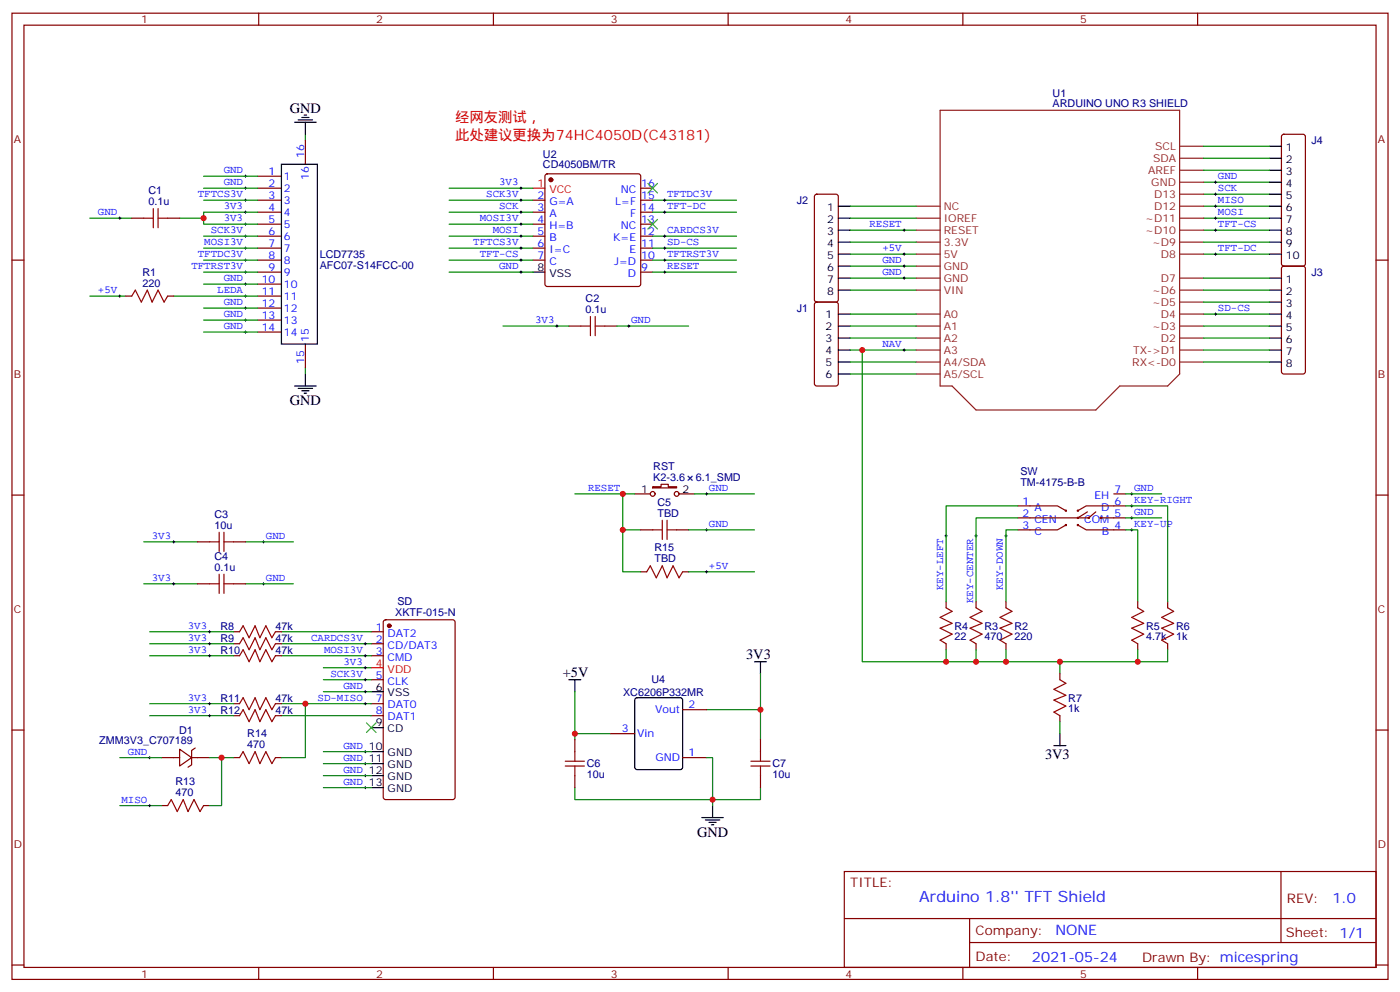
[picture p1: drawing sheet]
<svg xmlns="http://www.w3.org/2000/svg" width="412mm" height="292mm" viewBox="0 0 412 292" stroke-linecap="round" stroke-linejoin="round" font-family="sans-serif">
<g fill="none" stroke="#870000" stroke-width=".35">
<path d="M3.5 3.9h405.4v284.3h-405.4zM7.1 7.4h398.2v277.3h-398.2zM76.2 3.9v3.5M145.3 3.9v3.5M214.5 3.9v3.5M283.6 3.9v3.5M352.8 3.9v3.5M377.7 39.7l.5-.2h5.6l.5 .2 .2 .5v37.4l-.2 .5-.5 .2h-5.6l-.5-.2-.2-.5v-37.4zM75.8 55.4h7.1M75.8 58.9h7.1M75.8 51.9h7.1M90 41.3v7"/>
<path d="M157 58.9h3.5M160.7 51.4l.5-.2h26.8l.5 .2 .2 .5v31.7l-.2 .5-.5 .2h-26.8l-.5-.2-.2-.5v-31.7zM188.7 55.4h3.6M188.7 58.9h3.6M240.1 57.4l.5-.2h5.6l.5 .2 .2 .5v30.3l-.2 .5-.5 .2h-5.6l-.5-.2-.2-.5v-30.3zM3.5 76.6h3.6M38.8 64.2h3.5M49.4 64.2h3.5M75.8 76.6h7.1M75.8 62.4h7.1M75.8 66h7.1M75.8 69.5h7.1"/>
<path d="M75.8 73h7.1M157 76.6h3.5M157 62.4h3.5M157 66h3.5M157 69.5h3.5M157 73h3.5M188.7 76.6h3.6M188.7 62.4h3.6M188.7 66h3.6M188.7 69.5h3.6M188.7 73h3.6M377.7 78.5l.5-.2h5.6l.5 .2 .2 .5v30.4l-.2 .5-.5 .2h-5.6l-.5-.3-.2-.4v-30.4z"/>
<path d="M405.3 76.6h3.6M37 87.1h1.8M49.4 87.1h1.8M75.8 80.1h7.1M75.8 83.6h7.1M75.8 87.1h7.1M75.8 90.7h7.1M75.8 94.2h7.1M75.8 97.7h7.1M167.6 96h3.5M178.2 96h3.5M188.7 80.1h3.6"/>
<path d="M240.1 89.1l.5-.2h5.6l.7 .4v23.6l-.4 .6-5.9 .1-.7-.5v-23.5zM90 101.2v7.1M3.5 145.7h3.6M58.2 159.5h3.5M68.8 159.5h3.5M187 145.3h4.6M188.7 155.9h3.6M192.3 143.2h2.4v-.7h2.1v.7h2.5v.4h-7zM199.3 155.9h3.5M200 145.3h4.6M299.9 148.9h11.6l2.5 1.4M314 154.5l-2.5 1.4h-11.6"/>
<path d="M317.5 154.5l2.5 1.4h11.6M320.3 150.6l-2.8 1.8M322.8 150.6l-2.1 1.8h-20.8M324.2 152.4h7.4M328.1 145.3h3.5M331.6 148.9h-11.6l-2.5 1.4M405.3 145.7h3.6M58.2 171.8h3.5M68.8 171.8h3.5M188.7 168.3h1.8M201.1 168.3h1.7M278.7 177.1v1.8"/>
<path d="M287.5 177.1v1.8M296.3 177.1v1.8M335.1 177.1v1.8M344 177.1v1.8M68.8 185.9h1.8M68.8 189.4h1.8M68.8 193h1.8M81.1 185.9h1.8M81.1 189.4h1.8M81.1 193h1.8M109.4 185.9h3.5M109.4 189.4h3.5"/>
<path d="M109.4 193h3.5M113.1 182.6l.5-.2h19.7l.7 .4 .1 51.8-.5 .6-20 .1-.7-.5v-51.7zM278.7 189.4v1.8M287.5 189.4v1.8M296.3 189.4v1.8M312.2 198.3v1.7M335.1 189.4v1.8M344 189.4v1.8M3.5 214.8h3.6M68.8 207.1h1.8M68.8 210.6h1.8M81.1 207.1h1.8"/>
<path d="M81.1 210.6h1.8M109.4 200h3.5M109.4 207.1h3.5M109.4 210.6h3.5M169.3 217.7v3.5M179.9 215.9h7.1M201.1 208.8h7M224 217.7v3.5M312.2 210.6v1.8M405.3 214.8h3.6M47.6 223h5.3M47.6 237.1h1.8"/>
<path d="M52.9 220.5l3.5 2.5-3.5 2.4zM56.4 223h5.3M57.5 220.1l-1.1 .7v4.3l-1 .7M60 237.1h1.7M68.8 223h1.8M81.1 223h1.8M169.3 228.2v3.6M201.1 223h7M224 228.2v3.6M248.7 256.5h156.6v28.2h-156.6zM377.3 256.5v20.9M248.7 270.3h156.5"/>
<path d="M285.6 277.4h119.6M285.6 270.3v14.1M3.5 284h3.6M76.2 284.7v3.5M145.3 284.7v3.5M214.5 284.7v3.5M283.6 284.7v3.5M352.8 284.7v3.5M405.3 284h3.6"/>
<circle cx="192.3" cy="145.3" r=".71"/>
<circle cx="199.3" cy="145.3" r=".71"/>
<circle cx="314" cy="150.3" r=".18"/>
<circle cx="314" cy="154.5" r=".18"/>
<circle cx="317.5" cy="152.4" r=".18"/>
<circle cx="317.5" cy="150.3" r=".18"/>
<circle cx="317.5" cy="154.5" r=".18"/>
<circle cx="320.7" cy="152.4" r=".18"/>
<circle cx="324.2" cy="152.4" r=".18"/>
</g>
<g fill="none" stroke="#000" stroke-width=".35">
<path d="M86.8 36h6.3M87.8 35.3h4.3M88.9 34.6h2.1M89.6 33.9h.7M90 36v3.5M82.9 48.3h10.6v52.9h-10.6zM373.9 43h3.6M373.9 46.6h3.6M373.9 50.1h3.6M373.9 53.6h3.6M373.9 57.2h3.6M246.9 60.7h3.6"/>
<path d="M246.9 64.2h3.6M246.9 67.7h3.6M246.9 71.3h3.6M246.9 74.8h3.6M246.9 78.3h3.6M373.9 60.7h3.6M373.9 64.2h3.6M373.9 67.7h3.6M373.9 71.3h3.6M373.9 74.8h3.6M157 80.1h3.5M246.9 92.4h3.6"/>
<path d="M246.9 96h3.6M246.9 99.5h3.6M246.9 81.8h3.6M246.9 85.4h3.6M373.9 92.4h3.6M373.9 96h3.6M373.9 99.5h3.6M373.9 81.8h3.6M373.9 85.4h3.6M373.9 88.9h3.6M86.8 113.6h6.3M87.8 114.3h4.3"/>
<path d="M88.9 115h2.1M89.6 115.7h.7M90 110.1v3.5M246.9 103h3.6M246.9 106.5h3.6M246.9 110.1h3.6M373.9 103h3.6M373.9 106.5h3.6M222.2 194.7h3.6M224 194.7v3.6M109.4 203.6h3.5M109.4 214.1h3.5"/>
<path d="M167.6 200h3.5M169.3 200v3.6M187.2 205.5l.5-.2h12.7l.6 .4 .1 20.1-.5 .6-12.9 .1-.7-.5v-20zM310.4 219.4h3.6M312.2 215.9v3.5M109.4 221.2h3.5M109.4 224.7h3.5M109.4 228.2h3.5M109.4 231.8h3.5M209.9 237.1v3.5M206.7 240.6h6.4M207.8 241.3h4.2"/>
<path d="M208.8 242h2.2M209.5 242.7h.8"/>
</g>
<path d="M157 55.4h3.5M109.4 196.5h3.5" fill="none" stroke="#f00" stroke-width=".35"/>
<g fill="#870000" stroke="#870000" stroke-width=".35">
<circle cx="162.3" cy="52.9" r=".53"/>
<circle cx="114.7" cy="184.2" r=".53"/>
</g>
<g fill="none" stroke="#008700" stroke-width=".35">
<path d="M90 39.5v1.8M60 55.4h15.8M60 51.9h15.8M60 58.9h15.8M132.3 55.4h24.7M132.3 58.9h24.7M192.3 58.9h24.7M354.5 53.6h19.4M354.5 57.2h19.4M354.5 43h19.4M354.5 46.6h19.4M354.5 50.1h19.4"/>
<path d="M26.5 64.2h12.3M52.9 64.2h7.1M60 69.5h15.8M60 76.6h15.8M60 73h15.8M75.8 62.4h-15.8v3.6h15.8M132.3 62.4h24.7M132.3 76.6h24.7M132.3 73h24.7M132.3 66h24.7M132.3 69.5h24.7M192.3 62.4h24.7"/>
<path d="M192.3 76.6h24.7M192.3 73h24.7M192.3 69.5h24.7M250.5 64.2h19.4M250.5 67.7h19.4M250.5 74.8h19.4M250.5 78.3h19.4M250.5 60.7h19.4M250.5 71.3h19.4M354.5 64.2h19.4M354.5 67.7h19.4M354.5 74.8h19.4"/>
<path d="M354.5 60.7h19.4M354.5 71.3h19.4M26.5 87.1h10.5M51.2 87.1h24.6M60 83.6h15.8M60 90.7h15.8M60 97.7h15.8M60 94.2h15.8M60 80.1h15.8M132.3 80.1h24.7M148.2 96h19.4M181.7 96h21.1"/>
<path d="M192.3 80.1h24.7M250.5 81.8h19.4M250.5 85.4h19.4M250.5 92.4h19.4M250.5 96h19.4M250.5 99.5h19.4M354.5 81.8h19.4M354.5 85.4h19.4M354.5 92.4h19.4M354.5 96h19.4M354.5 99.5h19.4M354.5 88.9h19.4"/>
<path d="M90 108.3v1.8M250.5 103h19.4M250.5 106.5h19.4M250.5 110.1h19.4M254 103v91.7h24.7M354.5 103h19.4M354.5 106.5h19.4M42.3 159.5h15.9M72.3 159.5h14.1M169.3 145.3h17.7M183.4 145.3v10.6h5.3M183.4 155.9v12.4h5.3"/>
<path d="M202.8 155.9h19.4M204.6 145.3h17.6M299.9 155.9h-3.6v21.2M299.9 152.4h-12.4v24.7M299.9 148.9h-21.2v28.2M331.6 155.9h3.5v21.2M331.6 148.9h12.4v28.2M331.6 152.4h10.6M331.6 145.3h10.6M42.3 171.8h15.9M72.3 171.8h14.1M202.8 168.3h19.4"/>
<path d="M44.1 185.9h24.7M44.1 189.4h24.7M44.1 193h24.7M82.9 185.9h26.5M82.9 189.4h26.5M82.9 193h26.5M95.2 196.5h14.2M224 198.3v10.5M278.7 191.2v3.5h65.3v-3.5M287.5 191.2v3.5M296.3 191.2v3.5M312.2 194.7v3.6"/>
<path d="M335.1 191.2v3.5M44.1 210.6h24.7M44.1 207.1h24.7M82.9 210.6h26.5M82.9 207.1h26.5M90 207.1v15.9h-7.1M95.2 203.6h14.2M95.2 200h14.2M169.3 203.6v12.3M179.9 215.9h-10.6v1.8M208.1 208.8h15.9v8.9M312.2 212.4v3.5"/>
<path d="M35.3 223h12.3M35.3 237.1h12.3M61.7 223h7.1M65.3 223v14.1h-3.6M95.2 221.2h14.2M95.2 224.7h14.2M95.2 228.2h14.2M95.2 231.8h14.2M169.3 231.8v3.5h40.6M208.1 223h1.8v12.3M209.9 235.3v1.8M224 231.8v3.5h-14.1"/>
</g>
<g fill="none" stroke="#000" stroke-width=".29">
<path d="M72 58.9h.7M72 55.4h.7M72 51.9h.7M72.3 51.5v.7M72.3 55v.7M72.3 58.6v.7M153.1 58.9h.7M153.1 55.4h.7M153.5 55v.7M153.5 58.6v.7M195.4 58.9h.7M195.8 58.6v.7"/>
<path d="M357.7 53.6h.7M357.7 57.2h.7M358.1 53.3v.7M358.1 56.8v.7M34.9 64.2h.7M35.3 63.9v.7M72 76.6h.7M72 73h.7M72 69.5h.7M72 66h.7M72 62.4h.7M72.3 62.1v.7"/>
<path d="M72.3 65.6v.7M72.3 69.1v.7M72.3 72.7v.7M72.3 76.2v.7M72.3 79.7v.7M153.1 76.6h.7M153.1 73h.7M153.1 69.5h.7M153.1 66h.7M153.1 62.4h.7M153.5 62.1v.7M153.5 65.6v.7"/>
<path d="M153.5 69.1v.7M153.5 72.7v.7M153.5 76.2v.7M153.5 79.7v.7M195.4 76.6h.7M195.4 73h.7M195.4 69.5h.7M195.4 62.4h.7M195.8 62.1v.7M195.8 69.1v.7M195.8 72.7v.7M195.8 76.2v.7"/>
<path d="M195.8 79.7v.7M266 67.7h.7M266 74.8h.7M266 78.3h.7M266.3 67.4v.7M266.3 74.4v.7M266.3 78v.7M357.7 64.2h.7M357.7 67.7h.7M357.7 74.8h.7M357.7 60.7h.7M358.1 60.3v.7"/>
<path d="M358.1 63.9v.7M358.1 67.4v.7M358.1 74.4v.7M34.9 87.1h.7M35.3 86.8v.7M72 97.7h.7M72 94.2h.7M72 90.7h.7M72 87.1h.7M72 83.6h.7M72 80.1h.7M72.3 83.3v.7"/>
<path d="M72.3 86.8v.7M72.3 90.3v.7M72.3 93.8v.7M72.3 97.4v.7M153.1 80.1h.7M163.7 96h.7M164 95.6v.7M184.9 96h.7M185.2 95.6v.7M195.4 80.1h.7M266 81.8h.7M266.3 81.5v.7"/>
<path d="M357.7 92.4h.7M358.1 92.1v.7M266 103h.7M266.3 102.7v.7M50.8 159.5h.7M51.2 159.1v.7M77.3 159.5h.7M77.6 159.1v.7M183.1 145.3h.7M183.4 145v.7M207.8 145.3h.7M207.8 155.9h.7"/>
<path d="M208.1 145v.7M208.1 155.6v.7M278.3 157.7h.7M278.7 157.3v.7M287.2 157.7h.7M287.5 157.3v.7M296 157.7h.7M296.3 157.3v.7M333 145.3h.7M333 152.4h.7M333 155.9h.7M333 148.9h.7"/>
<path d="M333.4 145v.7M333.4 148.5v.7M333.4 152v.8M333.4 155.6v.7M50.8 171.8h.7M51.2 171.4v.8M77.3 171.8h.7M77.6 171.4v.8M207.8 168.3h.7M208.1 167.9v.7M61.4 185.9h.7M61.4 189.4h.7"/>
<path d="M61.4 193h.7M61.7 185.6v.7M61.7 189.1v.7M61.7 192.6v.7M107.2 196.5h.7M107.2 189.4h.7M107.2 193h.7M107.6 189.1v.7M107.6 192.6v.7M107.6 196.1v.7M107.6 199.7v.7M61.4 207.1h.7"/>
<path d="M61.4 210.6h.7M61.7 206.7v.7M61.7 210.3v.7M107.2 207.1h.7M107.2 203.6h.7M107.2 200h.7M107.6 203.2v.7M107.6 206.7v.7M43.7 223h.7M43.7 237.1h.7M44.1 222.6v.7M44.1 236.7v.7"/>
<path d="M107.2 221.2h.7M107.2 224.7h.7M107.2 228.2h.7M107.2 231.8h.7M107.6 220.8v.7M107.6 224.4v.7M107.6 227.9v.7M107.6 231.4v.7"/>
</g>
<path d="M190.9 54l2.8 2.8M193.7 54l-2.8 2.8M190.9 64.6l2.8 2.8M193.7 64.6l-2.8 2.8M107.9 212.7l2.9 2.8M110.8 212.7l-2.9 2.8" fill="none" stroke="#3c3" stroke-width=".35"/>
<g fill="none" stroke="#8c2424" stroke-width=".35">
<path d="M276.9 32.5h70.6v77.6l-3.5 3.5h-14.2l-7 7h-35.3l-7-7h-3.6zM347.5 57.2h7M347.5 53.6h7M347.5 50.1h7M347.5 46.6h7M347.5 43h7M269.9 74.8h7M269.9 71.3h7M269.9 67.7h7M269.9 64.2h7M269.9 60.7h7M269.9 78.3h7"/>
<path d="M347.5 74.8h7M347.5 71.3h7M347.5 67.7h7M347.5 64.2h7M347.5 60.7h7M269.9 99.5h7M269.9 96h7M269.9 92.4h7M269.9 85.4h7M269.9 81.8h7M347.5 99.5h7M347.5 96h7"/>
<path d="M347.5 92.4h7M347.5 88.9h7M347.5 85.4h7M347.5 81.8h7M269.9 106.5h7M269.9 103h7M269.9 110.1h7M347.5 106.5h7M347.5 103h7"/>
</g>
<g fill="none" stroke="#a10000" stroke-width=".35">
<path d="M42.3 64.2h2.9M45.2 61.4v5.6M46.6 64.2h2.8M46.6 61.4v5.6M38.8 87.1l1.1-1.7 1.7 3.5 1.8-3.5 1.4 3.5 1.8-3.5 1.7 3.5 1.1-1.8M171.1 96h2.8M173.9 93.1v5.7M175.3 96h2.9M175.3 93.1v5.7M61.7 159.5h2.9M64.6 156.6v5.7M66 159.5h2.8"/>
<path d="M66 156.6v5.7M192.3 155.9h2.8M195.1 153.1v5.7M196.5 155.9h2.8M196.5 153.1v5.7M61.7 171.8h2.9M64.6 169v5.6M66 169v5.6M66 171.8h2.8M190.5 168.3l1.1-1.8 1.7 3.5 1.8-3.5 1.4 3.5 1.8-3.5 1.7 3.5 1.1-1.7M278.7 178.9l1.8 1-3.6 1.8 3.6 1.7-3.6 1.5 3.6 1.7-3.6 1.8 1.8 1M287.5 178.9l1.8 1-3.5 1.8 3.5 1.7-3.5 1.5 3.5 1.7-3.5 1.8 1.7 1"/>
<path d="M296.3 178.9l1.8 1-3.5 1.8 3.5 1.7-3.5 1.5 3.5 1.7-3.5 1.8 1.7 1M335.1 178.9l1.8 1-3.5 1.8 3.5 1.7-3.5 1.5 3.5 1.7-3.5 1.8 1.7 1M344 178.9l1.7 1-3.5 1.8 3.5 1.7-3.5 1.5 3.5 1.7-3.5 1.8 1.8 1M70.6 185.9l1-1.8 1.8 3.6 1.7-3.6 1.5 3.6 1.7-3.6 1.8 3.6 1-1.8M70.6 189.4l1-1.7 1.8 3.5 1.7-3.5 1.5 3.5 1.7-3.5 1.8 3.5 1-1.8M70.6 193l1-1.8 1.8 3.5 1.7-3.5 1.5 3.5 1.7-3.5 1.8 3.5 1-1.7M70.6 207.1l1-1.8 1.8 3.5 1.7-3.5 1.5 3.5 1.7-3.5 1.8 3.5 1-1.7M70.6 210.6l1-1.8 1.8 3.6 1.7-3.6 1.5 3.6 1.7-3.6 1.8 3.6 1-1.8M312.2 200l1.8 1.1-3.6 1.7 3.6 1.8-3.6 1.4 3.6 1.8-3.6 1.7 1.8 1.1M49.4 237.1l1-1.8 1.8 3.5 1.8-3.5 1.4 3.5 1.7-3.5 1.8 3.5 1.1-1.7M70.6 223l1-1.8 1.8 3.5 1.7-3.5 1.5 3.5 1.7-3.5 1.8 3.5 1-1.7M166.5 225.4h5.7"/>
<path d="M166.5 224h5.7M169.3 221.2v2.8M169.3 225.4v2.8M221.2 225.4h5.6M221.2 224h5.6M224 221.2v2.8M224 225.4v2.8"/>
</g>
<g fill="#c00">
<circle cx="60" cy="64.2" r=".88"/>
<circle cx="335.1" cy="194.7" r=".88"/>
<circle cx="296.3" cy="194.7" r=".88"/>
<circle cx="287.5" cy="194.7" r=".88"/>
<circle cx="312.2" cy="194.7" r=".88"/>
<circle cx="90" cy="207.1" r=".88"/>
<circle cx="65.3" cy="223" r=".88"/>
<circle cx="183.4" cy="145.3" r=".88"/>
<circle cx="183.4" cy="155.9" r=".88"/>
<circle cx="254" cy="103" r=".88"/>
<circle cx="278.7" cy="194.7" r=".88"/>
<circle cx="209.9" cy="235.3" r=".88"/>
<circle cx="224" cy="208.8" r=".88"/>
<circle cx="169.3" cy="215.9" r=".88"/>
</g>
<text font-size="4.6" fill="#00f" x="270.8" y="265.5">Arduino 1.8'' TFT Shield</text>
<g font-size="4.2">
<text x="85.4" y="33.2">GND</text>
<text x="85.4" y="119.2">GND</text>
<text x="219.8" y="194">3V3</text>
<text x="165.8" y="199.3">+5V</text>
<text x="307.9" y="223.4">3V3</text>
<text x="205.3" y="246.2">GND</text>
</g>
<g font-size="4.2" fill="#f00">
<text x="134.1" y="36">经网友测试，</text>
<text x="134.1" y="41.3">此处建议更换为74HC4050D(C43181)</text>
</g>
<g font-size="4.2" fill="#00f">
<text x="392.5" y="265.7">1.0</text>
<text x="310.9" y="275.3">NONE</text>
<text x="304" y="283.1">2021-05-24</text>
</g>
<g font-size="3.9" fill="#800">
<text x="250.5" y="261.1">TITLE:</text>
<text x="379.1" y="265.7">REV:</text>
<text x="287.4" y="275.3">Company:</text>
<text x="378.7" y="275.9">Sheet: 1/1</text>
<text x="287.4" y="282.9">Date:</text>
<text x="336.4" y="283">Drawn By: micespring</text>
</g>
<g font-size="3.2" fill="#800">
<text x="41.6" y="6.9">1</text>
<text x="110.8" y="6.9">2</text>
<text x="179.9" y="6.9">3</text>
<text x="249.1" y="6.9">4</text>
<text x="318.2" y="6.9">5</text>
<text x="4.1" y="42">A</text>
<text x="405.9" y="42">A</text>
<text x="4.1" y="111.1">B</text>
<text x="405.9" y="111.1">B</text>
<text x="4.1" y="180.3">C</text>
<text x="405.9" y="180.3">C</text>
<text x="4.1" y="249.4">D</text>
<text x="405.9" y="249.4">D</text>
<text x="41.6" y="287.7">1</text>
<text x="110.8" y="287.7">2</text>
<text x="179.9" y="287.7">3</text>
<text x="249.1" y="287.7">4</text>
<text x="318.2" y="287.7">5</text>
</g>
<g font-size="3.2" fill="#000080">
<text x="310.1" y="28.5">U1</text>
<text x="310.1" y="31.4">ARDUINO UNO R3 SHIELD</text>
<text x="159.9" y="46.6">U2</text>
<text x="386.3" y="42.4">J4</text>
<text x="159.9" y="49.5">CD4050BM/TR</text>
<text x="43.8" y="57.1">C1</text>
<text x="43.8" y="60.3">0.1u</text>
<text x="234.7" y="60.1">J2</text>
<text x="94.2" y="76">LCD7735</text>
<text x="42" y="81.1">R1</text>
<text x="94.2" y="79.1">AFC07-S14FCC-00</text>
<text x="386.3" y="81.2">J3</text>
<text x="42" y="84.3">220</text>
<text x="172.5" y="88.9">C2</text>
<text x="172.5" y="92.1">0.1u</text>
<text x="234.7" y="91.8">J1</text>
<text x="192.4" y="141.5">K2-3.6</text>
<text x="192.4" y="138.3">RST</text>
<text x="205" y="141.5">6.1_SMD</text>
<text x="300.6" y="143">TM-4175-B-B</text>
<text x="300.6" y="139.8">SW</text>
<text x="193.7" y="148.8">C5</text>
<text x="63.2" y="155.6">10u</text>
<text x="63.2" y="152.4">C3</text>
<text x="193.7" y="152">TBD</text>
<text x="63.2" y="167.9">0.1u</text>
<text x="63.2" y="164.8">C4</text>
<text x="192.8" y="165.5">TBD</text>
<text x="192.8" y="162.3">R15</text>
<text x="117.1" y="178.1">SD</text>
<text x="64.9" y="185.3">R8</text>
<text x="81.2" y="185.3">47k</text>
<text x="116.4" y="181.2">XKTF-015-N</text>
<text x="281.2" y="185.3">R4</text>
<text x="290" y="185.3">R3</text>
<text x="298.8" y="185.3">R2</text>
<text x="337.6" y="185.3">R5</text>
<text x="346.4" y="185.3">R6</text>
<text x="64.9" y="188.8">R9</text>
<text x="81.2" y="188.8">47k</text>
<text x="281.2" y="188.5">22</text>
<text x="290" y="188.5">470</text>
<text x="298.8" y="188.5">220</text>
<text x="337.6" y="188.5">4.7k</text>
<text x="346.4" y="188.5">1k</text>
<text x="64.9" y="192.3">R10</text>
<text x="81.2" y="192.3">47k</text>
<text x="191.9" y="201.1">U4</text>
<text x="64.9" y="206.4">R11</text>
<text x="64.9" y="210">R12</text>
<text x="81.2" y="206.4">47k</text>
<text x="81.2" y="210">47k</text>
<text x="183.5" y="204.8">XC6206P332MR</text>
<text x="314.7" y="209.6">1k</text>
<text x="314.7" y="206.4">R7</text>
<text x="52.7" y="215.9">D1</text>
<text x="29.3" y="219.1">ZMM3V3_C707189</text>
<text x="72.8" y="220.1">470</text>
<text x="72.8" y="216.9">R14</text>
<text x="172.9" y="225.8">C6</text>
<text x="227.5" y="225.8">C7</text>
<text x="51.7" y="231">R13</text>
<text x="172.9" y="229">10u</text>
<text x="227.5" y="229">10u</text>
<text x="51.7" y="234.2">470</text>
</g>
<g font-size="3.2" fill="#00f">
<text x="89.6" y="46.6" transform="rotate(-90 89.6 46.6)">16</text>
<text x="65.9" y="51">GND</text>
<text x="79.1" y="51.5">1</text>
<text x="83.6" y="52.9">1</text>
<text x="91" y="53.1" transform="rotate(-90 91 53.1)">16</text>
<text x="358.8" y="52.7">GND</text>
<text x="58.3" y="58">TFTCS3V</text>
<text x="65.9" y="54.5">GND</text>
<text x="79.1" y="55">2</text>
<text x="79.1" y="58.6">3</text>
<text x="83.6" y="56.4">2</text>
<text x="83.6" y="60">3</text>
<text x="143.2" y="58">SCK3V</text>
<text x="147" y="54.5">3V3</text>
<text x="158.3" y="58.6">2</text>
<text x="182.8" y="56.8">NC</text>
<text x="188.9" y="55">16</text>
<text x="188.9" y="58.6">15</text>
<text x="196.5" y="58">TFTDC3V</text>
<text x="358.8" y="56.3">SCK</text>
<text x="358.8" y="59.8">MISO</text>
<text x="28.9" y="63.3">GND</text>
<text x="65.9" y="65.1">3V3</text>
<text x="65.9" y="61.5">3V3</text>
<text x="79.1" y="62.1">4</text>
<text x="79.1" y="65.6">5</text>
<text x="83.6" y="63.5">4</text>
<text x="141.3" y="65.1">MOSI3V</text>
<text x="147" y="61.6">SCK</text>
<text x="158.3" y="65.6">4</text>
<text x="158.3" y="62.1">3</text>
<text x="161.8" y="63.9">A</text>
<text x="161.8" y="60.3">G=A</text>
<text x="181.2" y="60.3">L=F</text>
<text x="185.6" y="63.9">F</text>
<text x="188.9" y="62.1">14</text>
<text x="188.9" y="65.6">13</text>
<text x="196.5" y="61.6">TFT-DC</text>
<text x="358.8" y="63.3">MOSI</text>
<text x="62.1" y="68.6">SCK3V</text>
<text x="79.1" y="69.1">6</text>
<text x="83.6" y="67">5</text>
<text x="83.6" y="70.6">6</text>
<text x="145.1" y="68.6">MOSI</text>
<text x="158.3" y="69.1">5</text>
<text x="161.8" y="70.9">B</text>
<text x="161.8" y="67.4">H=B</text>
<text x="180.6" y="70.9">K=E</text>
<text x="182.8" y="67.4">NC</text>
<text x="188.9" y="69.1">12</text>
<text x="196.5" y="68.6">CARDCS3V</text>
<text x="256.1" y="66.9">RESET</text>
<text x="358.8" y="66.9">TFT-CS</text>
<text x="58.3" y="75.7">TFTDC3V</text>
<text x="60.2" y="72.1">MOSI3V</text>
<text x="79.1" y="72.7">7</text>
<text x="79.1" y="76.2">8</text>
<text x="83.6" y="74.1">7</text>
<text x="83.6" y="77.6">8</text>
<text x="139.4" y="72.1">TFTCS3V</text>
<text x="141.3" y="75.7">TFT-CS</text>
<text x="158.3" y="76.2">7</text>
<text x="158.3" y="72.7">6</text>
<text x="161.8" y="78">C</text>
<text x="161.8" y="74.4">I=C</text>
<text x="180.9" y="78">J=D</text>
<text x="185.4" y="74.4">E</text>
<text x="188.9" y="72.7">11</text>
<text x="188.9" y="76.2">10</text>
<text x="196.5" y="72.1">SD-CS</text>
<text x="196.5" y="75.7">TFTRST3V</text>
<text x="259.9" y="73.9">+5V</text>
<text x="259.9" y="77.4">GND</text>
<text x="358.8" y="73.9">TFT-DC</text>
<text x="56.4" y="79.2">TFTRST3V</text>
<text x="65.9" y="82.7">GND</text>
<text x="77.1" y="83.3">10</text>
<text x="79.1" y="79.7">9</text>
<text x="83.6" y="81.1">9</text>
<text x="147" y="79.2">GND</text>
<text x="185" y="81.5">D</text>
<text x="188.9" y="79.7">9</text>
<text x="196.5" y="79.2">RESET</text>
<text x="259.9" y="81">GND</text>
<text x="28.9" y="86.3">+5V</text>
<text x="64" y="86.2">LEDA</text>
<text x="65.9" y="89.8">GND</text>
<text x="77.1" y="86.8">11</text>
<text x="83.6" y="84.7">10</text>
<text x="83.6" y="88.2">11</text>
<text x="65.9" y="93.3">GND</text>
<text x="77.1" y="90.3">12</text>
<text x="77.1" y="93.8">13</text>
<text x="83.6" y="91.7">12</text>
<text x="83.6" y="95.2">13</text>
<text x="157.6" y="95.1">3V3</text>
<text x="185.9" y="95.1">GND</text>
<text x="358.8" y="91.5">SD-CS</text>
<text x="65.9" y="96.8">GND</text>
<text x="77.1" y="97.4">14</text>
<text x="83.6" y="98.8">14</text>
<text x="91" y="100.5" transform="rotate(-90 91 100.5)">15</text>
<text x="89.6" y="107" transform="rotate(-90 89.6 107)">15</text>
<text x="259.9" y="102.1">NAV</text>
<text x="173.2" y="144.5">RESET</text>
<text x="208.8" y="144.5">GND</text>
<text x="301.2" y="148.5">1</text>
<text x="322.4" y="146.8">EH</text>
<text x="328.3" y="148.5">6</text>
<text x="328.3" y="145">7</text>
<text x="334.1" y="144.5">GND</text>
<text x="334.1" y="148">KEY-RIGHT</text>
<text x="208.8" y="155">GND</text>
<text x="301.2" y="152">2</text>
<text x="301.2" y="155.6">3</text>
<text x="304.7" y="150.3">A</text>
<text x="304.7" y="153.8">CEN</text>
<text x="319.4" y="153.8">COM</text>
<text x="324.3" y="150.3">D</text>
<text x="328.3" y="155.6">4</text>
<text x="328.3" y="152">5</text>
<text x="334.1" y="151.5">GND</text>
<text x="334.1" y="155">KEY-UP</text>
<text x="44.7" y="158.6">3V3</text>
<text x="78.3" y="158.6">GND</text>
<text x="304.7" y="157.3">C</text>
<text x="324.6" y="157.3">B</text>
<text x="208.8" y="167.4">+5V</text>
<text x="44.7" y="170.9">3V3</text>
<text x="78.3" y="170.9">GND</text>
<text x="277.8" y="173.6" transform="rotate(-90 277.8 173.6)">KEY-LEFT</text>
<text x="295.5" y="173.6" transform="rotate(-90 295.5 173.6)">KEY-DOWN</text>
<text x="286.6" y="177.5" transform="rotate(-90 286.6 177.5)">KEY-CENTER</text>
<text x="55.3" y="185">3V3</text>
<text x="110.7" y="185.6">1</text>
<text x="55.3" y="188.6">3V3</text>
<text x="91.6" y="188.5">CARDCS3V</text>
<text x="110.7" y="189.1">2</text>
<text x="114.2" y="187.3">DAT2</text>
<text x="114.2" y="190.9">CD/DAT3</text>
<text x="55.3" y="192.1">3V3</text>
<text x="95.5" y="192.1">MOSI3V</text>
<text x="101.2" y="195.6">3V3</text>
<text x="110.7" y="192.6">3</text>
<text x="114.2" y="194.4">CMD</text>
<text x="97.4" y="199.1">SCK3V</text>
<text x="101.2" y="202.7">GND</text>
<text x="110.7" y="199.7">5</text>
<text x="114.2" y="201.4">CLK</text>
<text x="55.3" y="206.2">3V3</text>
<text x="55.3" y="209.7">3V3</text>
<text x="93.6" y="206.2">SD-MISO</text>
<text x="110.7" y="206.7">7</text>
<text x="114.2" y="208.5">DAT0</text>
<text x="193" y="209.9">Vout</text>
<text x="202.8" y="208.5">2</text>
<text x="110.7" y="210.3">8</text>
<text x="114.2" y="212">DAT1</text>
<text x="183.2" y="215.5">3</text>
<text x="101.2" y="220.3">GND 10</text>
<text x="187.7" y="217">Vin</text>
<text x="37.7" y="222.1">GND</text>
<text x="101.2" y="223.8">GND 11</text>
<text x="101.2" y="227.4">GND 12</text>
<text x="193.1" y="224">GND</text>
<text x="202.8" y="222.6">1</text>
<text x="101.2" y="230.9">GND 13</text>
<text x="35.8" y="236.2">MISO</text>
</g>
<g font-size="3.2" fill="#8d2323">
<text x="339.6" y="47.6">SDA</text>
<text x="340.3" y="44.1">SCL</text>
<text x="338.2" y="51.2">AREF</text>
<text x="339.1" y="54.7">GND</text>
<text x="340" y="58.2">D13</text>
<text x="278" y="65.3">IOREF</text>
<text x="278" y="61.7">NC</text>
<text x="337.4" y="65.3">~D11</text>
<text x="340" y="61.7">D12</text>
<text x="278" y="68.8">RESET</text>
<text x="337.4" y="68.8">~D10</text>
<text x="278" y="75.8">5V</text>
<text x="278" y="72.3">3.3V</text>
<text x="339.4" y="72.3">~D9</text>
<text x="342" y="75.8">D8</text>
<text x="278" y="82.9">GND</text>
<text x="278" y="79.4">GND</text>
<text x="342" y="82.9">D7</text>
<text x="278" y="86.4">VIN</text>
<text x="339.4" y="90">~D5</text>
<text x="339.4" y="86.4">~D6</text>
<text x="278" y="93.5">A0</text>
<text x="342" y="93.5">D4</text>
<text x="278" y="100.5">A2</text>
<text x="278" y="97">A1</text>
<text x="339.4" y="97">~D3</text>
<text x="342" y="100.5">D2</text>
<text x="278" y="107.6">A4/SDA</text>
<text x="278" y="104.1">A3</text>
<text x="333.5" y="107.6">RX&lt;-D0</text>
<text x="333.8" y="104.1">TX-&gt;D1</text>
<text x="278" y="111.1">A5/SCL</text>
</g>
<g font-size="3.2">
<text x="378.8" y="44.4">1</text>
<text x="378.8" y="48">2</text>
<text x="378.8" y="51.5">3</text>
<text x="378.8" y="55">4</text>
<text x="378.8" y="58.6">5</text>
<text x="243.6" y="62.1">1</text>
<text x="243.6" y="65.6">2</text>
<text x="378.8" y="62.1">6</text>
<text x="378.8" y="65.6">7</text>
<text x="243.6" y="69.1">3</text>
<text x="378.8" y="69.1">8</text>
<text x="243.6" y="72.7">4</text>
<text x="243.6" y="76.2">5</text>
<text x="378.8" y="72.7">9</text>
<text x="378.8" y="76.2">10</text>
<text x="158.3" y="79.7">8</text>
<text x="161.8" y="81.5">VSS</text>
<text x="243.6" y="79.7">6</text>
<text x="243.6" y="83.3">7</text>
<text x="378.8" y="83.3">1</text>
<text x="243.6" y="86.8">8</text>
<text x="378.8" y="86.8">2</text>
<text x="243.2" y="93.5">1</text>
<text x="378.8" y="90.3">3</text>
<text x="378.8" y="93.8">4</text>
<text x="243.2" y="97">2</text>
<text x="243.2" y="100.5">3</text>
<text x="378.8" y="97.4">5</text>
<text x="378.8" y="100.9">6</text>
<text x="243.2" y="104.1">4</text>
<text x="243.2" y="107.6">5</text>
<text x="378.8" y="104.4">7</text>
<text x="378.8" y="107.9">8</text>
<text x="243.2" y="111.1">6</text>
<text x="188.8" y="145">1</text>
<text x="201.1" y="145">2</text>
<text x="110.7" y="203.2">6</text>
<text x="114.2" y="205">VSS</text>
<text x="110.7" y="213.8">9</text>
<text x="114.2" y="215.5">CD</text>
<text x="114.2" y="222.6">GND</text>
<text x="114.2" y="226.1">GND</text>
<text x="114.2" y="229.7">GND</text>
<text x="114.2" y="233.2">GND</text>
</g>
<g font-size="3.2" fill="#f00">
<text x="158.3" y="55">1</text>
<text x="161.8" y="56.8">VCC</text>
<text x="110.7" y="196.1">4</text>
<text x="114.2" y="197.9">VDD</text>
</g>
</svg>
